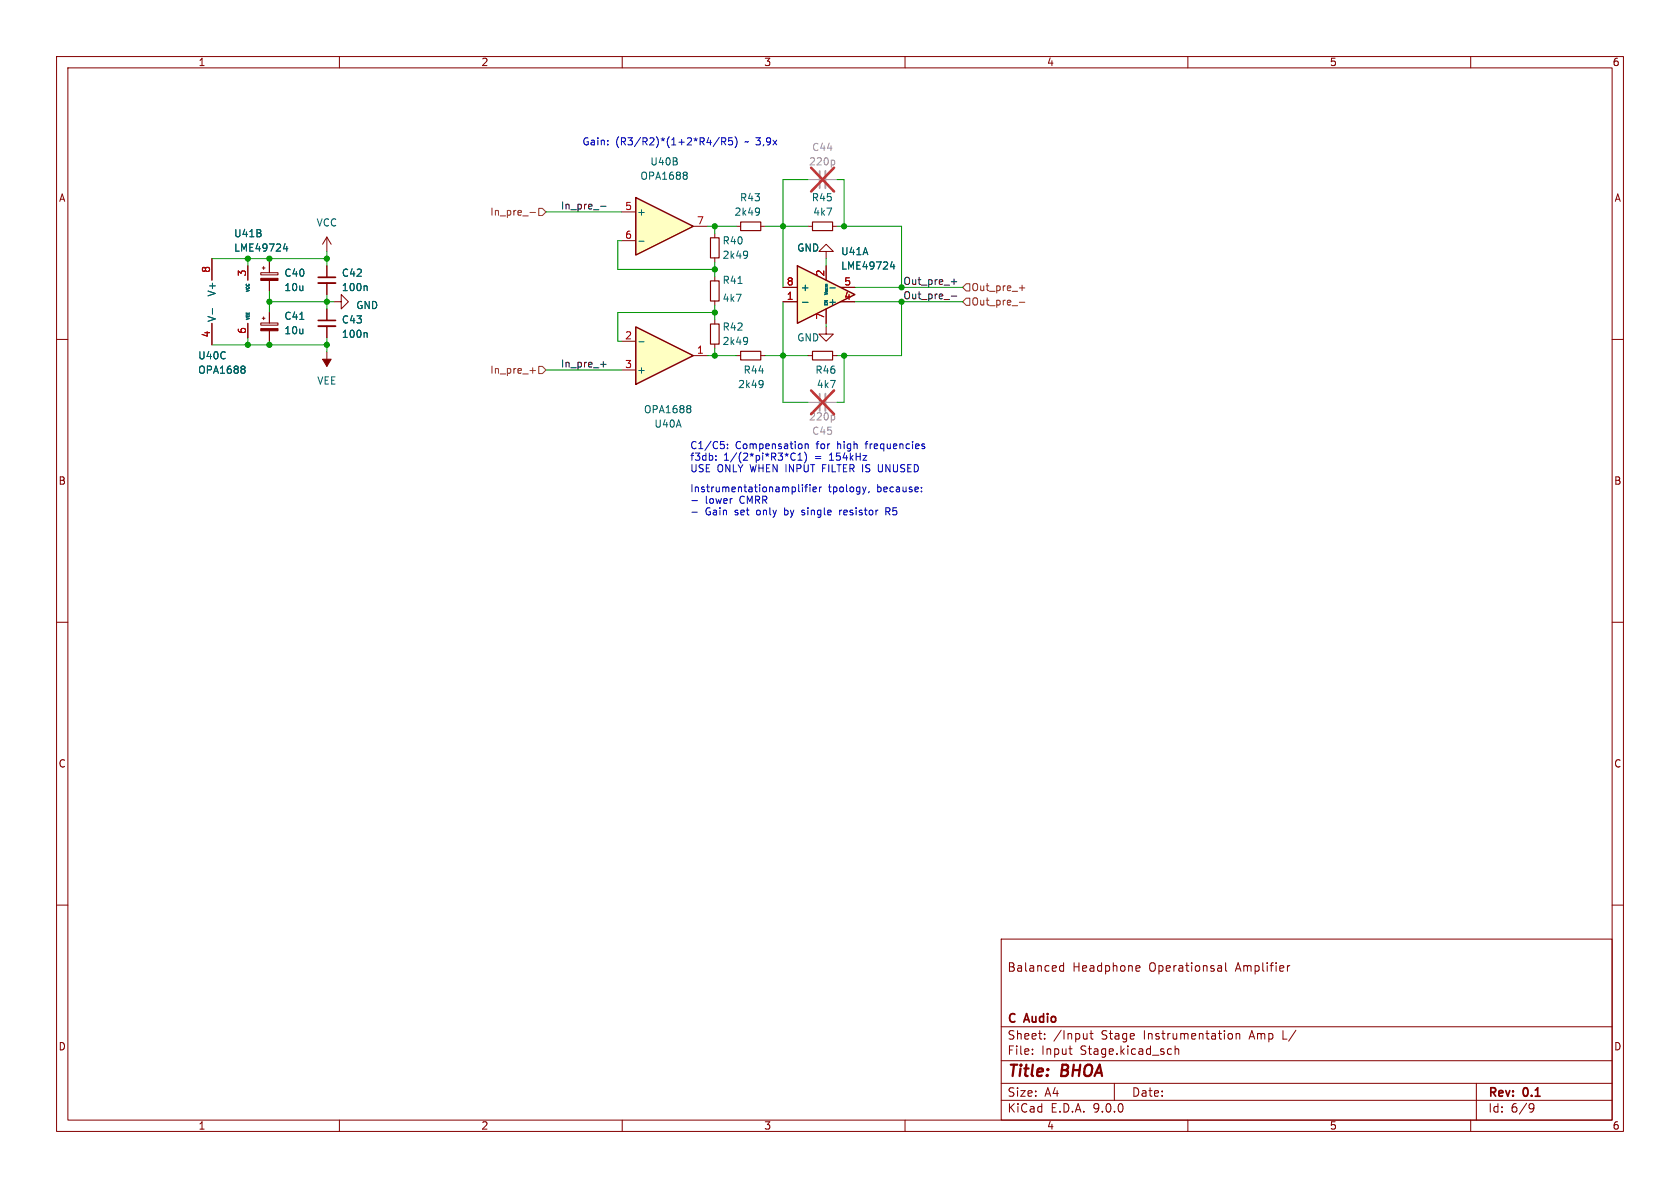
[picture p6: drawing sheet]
<svg xmlns="http://www.w3.org/2000/svg" width="297mm" height="210mm" viewBox="0 0 297 210" stroke-linecap="round" stroke-linejoin="round" font-family="sans-serif">
<g fill="none" stroke="#840000" stroke-width=".18">
<path d="M10 10h277v190h-277zM12 12h273v186h-273zM60 10v2M110 10v2M160 10v2M210 10v2M260 10v2M59.1 53.3h1.2v-1.2l1.3 1.2-1.3 1.3v-1.3M10 60h2M130.2 62.9h.7M134.5 62.9h.8M285 60h2"/>
<path d="M10 110h2M285 110h2M10 160h2M177 166h108v32h-108zM187.3 171.4l.3 .3 .4-.1M188 170.2v1.5M188 170.8l-.4-.1-.3 .3M201 170.7l.5 .1v.3l-.7 .1M201.5 171.6l-.5 .1M215.5 170.7h.2l.3 .2v.8M216 171.6l-.5 .1M216 171.1h-.5"/>
<path d="M216.7 170.2v1.3l.2 .2M227.6 170.7v1M228 170.7l-.3 .1-.1 .2M285 160h2M60 198v2M110 198v2M160 198v2M177 194.5h108M177 191.5h108M177 187.5h108M177 181.5h108M182.5 186.3v.1"/>
<path d="M182.5 185.5v.1M184.7 183.6v.1M184.7 182.8v.1M189 185.4h.5M189.4 186.4h.1M192.2 182.7v1M192.2 183.6h-.1M192.7 182.7h.5M192.9 182.2v1.3l.3 .2M197 191.5v3M206.7 185.4l.4 .1M207.1 186.3l-.4 .1"/>
<path d="M207.7 185.5l.3-.1 .3 .1 .1 .9M207.7 184.9v1.5M210 198v2M217.2 182.8l.4-.1 .3 .3v.4l-.2 .2h-.5M218.5 182.8l.2-.1 .4 .1 .1 .9M218.5 182.7v1M260 198v2M261 191.5v6.5M270.6 195.1l.5 .1a.99 .99 0 0 1-.4 1.4h-.2M271.2 195.7l-.3 .3h-.3"/>
</g>
<path d="M130.9 62.1h3.6v1.5h-3.6z" fill="none" stroke="#840000" stroke-width=".2"/>
<path d="M134.7 67.3l.1 .1a1.07 1.07 0 0 1-.1 1M134.9 67.8l-.2 .2" fill="none" stroke="#006464" stroke-width=".18"/>
<path d="M144.9 69.6v3" fill="none" stroke="#a1a1a1" stroke-width=".3"/>
<path d="M145.9 69.6v3" fill="none" stroke="#a1a1a1" stroke-width=".33"/>
<path d="M142.9 71.1h2M145.9 71.1h2.1" fill="none" stroke="#a1a1a1" stroke-width=".18"/>
<path d="M147.3 73.4l.3 .2v.4l-.3 .2" fill="none" stroke="#989898" stroke-width=".18"/>
<path d="M143.4 69l4 4.2M147.4 69l-4 4.2" fill="none" stroke="#e12e31" stroke-width=".46"/>
<path d="M112.4 57.8l10.2 5.1-10.2 5z" fill="#ffffc2"/>
<path d="M112.4 57.8l10.2 5.1-10.2 5z" fill="none" stroke="#840000" stroke-width=".25"/>
<path d="M130.2 40h.7M134.5 40h.8M109.9 65.4h2.5M109.9 60.3h2.5M122.6 62.9h2.5" fill="none" stroke="#840000" stroke-width=".18"/>
<path d="M134 36.8l.2 .1a1.07 1.07 0 0 1-.1 1M134.3 37.3l-.3 .3M112.9 60.4h1M121.9 71.7l.2 .2-.2 .3 .2 .3v.2l-.2 .3" fill="none" stroke="#006464" stroke-width=".18"/>
<path d="M130.9 39.2h3.6v1.6h-3.6z" fill="none" stroke="#840000" stroke-width=".2"/>
<path d="M112.4 34.9l10.2 5.1-10.2 5.1z" fill="#ffffc2"/>
<path d="M112.4 34.9l10.2 5.1-10.2 5.1z" fill="none" stroke="#840000" stroke-width=".25"/>
<g fill="none" stroke="#840000" stroke-width=".18">
<path d="M109.9 37.5h2.5M37.5 45.7v3.8M37.5 57.2v3.8M43.8 47v2.5M43.8 57.2v2.5M46.1 48.2h3v.4h-3zM46.1 57.1h3v.4h-3zM46.4 47.4h.5M46.4 56.3h.5M46.6 47.1v.5M46.6 56v.5M47.6 46.4v1.8"/>
<path d="M47.6 49.6v1.8M47.6 55.2v1.9M47.6 58.5v1.8M57.8 41.9l-.8 1.3M57.8 41.9l.7 1.3M57.8 41.9v2.6M57.8 47v2M57.8 50v2.1M57.8 54.6v2M57.8 57.7v2M109.9 42.5h2.5M122.6 40h2.5"/>
<path d="M126.4 41.3v.7M126.4 45.6v.8M126.4 48.9v.8M126.4 53.2v.8M126.4 56.5v.8M146 57.8v1.3h1.3l-1.3 1.2-1.2-1.2h1.2M57.8 62.2v2.6M126.4 60.8v.8M142.9 62.9h.7M147.2 62.9h.8"/>
</g>
<g fill="none" stroke="#006464" stroke-width=".18">
<path d="M121.3 30.4l.2 .3-.2 .3 .2 .2v.3l-.2 .2M37.6 54.6v.9M43.5 56.2l.5 .1-.5 .2M43.5 55.7v.3h.5M43.5 55.3v.2h.5M50.1 44h.8M50.7 43.5v.9M53 56.5h.7M64.7 50.5l.2 .2v.7M64.7 58.8l.2 .2v.6M112.9 42.6h1M130.5 50.1h.7"/>
<path d="M131.9 44.4l.2 .1a1.07 1.07 0 0 1-.1 1M131.9 59.6l.2 .2a1.07 1.07 0 0 1-.1 1M132.2 44.9l-.3 .3M43.1 64.7l.2 .3-.2 .3 .2 .2v.2l-.2 .3M132.2 60.2l-.3 .2"/>
</g>
<path d="M125.6 42h1.5v3.6h-1.5zM125.6 57.3h1.5v3.5h-1.5zM125.6 49.7h1.5v3.5h-1.5zM143.6 62.1h3.6v1.5h-3.6z" fill="none" stroke="#840000" stroke-width=".2"/>
<g fill="#840000" stroke="#840000" stroke-width=".18">
<path d="M46.1 49.2h3v.4h-3z"/>
<path d="M46.1 58.1h3v.4h-3z"/>
<path d="M57 63.5h1.5l-.7 1.3z"/>
</g>
<path d="M56.3 49h3M56.3 56.6h3" fill="none" stroke="#840000" stroke-width=".3"/>
<path d="M56.3 50h3M56.3 57.7h3" fill="none" stroke="#840000" stroke-width=".33"/>
<path d="M141 47l10.1 5.1-10.1 5.1z" fill="#ffffc2"/>
<path d="M141 47l10.1 5.1-10.1 5.1z" fill="none" stroke="#840000" stroke-width=".25"/>
<g fill="none" stroke="#840000" stroke-width=".18">
<path d="M37.5 45.7v3.8M37.5 57.2v3.8M43.8 47v2.5M43.8 57.2v2.5M47.6 46.4v1.8M47.6 49.6v1.8M47.6 55.2v1.9M47.6 58.5v1.8M57.8 47v2M57.8 50v2.1M57.8 54.6v2M57.8 57.7v2"/>
<path d="M138.4 50.8h2.6M138.4 53.3h2.6M142.9 40h.7M146 44.5h1.3l-1.3-1.3-1.2 1.3h1.2v1.2M146 47v2.5M146 54.6v2.6M147.2 40h.8M148.6 50.8h2.5M148.6 53.3h2.5"/>
</g>
<g fill="none" stroke="#006464" stroke-width=".18">
<path d="M37.6 54.6v.9M43.5 56.2l.5 .1-.5 .2M43.5 55.7v.3h.5M43.5 55.3v.2h.5M50.1 44h.8M50.7 43.5v.9M53 56.5h.7M64.7 50.5l.2 .2v.7M64.7 58.8l.2 .2v.6M141.9 53.4h.9M145.8 51.8l.5 .1-.5 .2M146.3 50.3h-.3l-.1 .1"/>
<path d="M146.7 50.9h1M157.4 47.1h.8M158 46.7v.9M43.1 64.7l.2 .3-.2 .3 .2 .2v.2l-.2 .3"/>
</g>
<path d="M144.9 30.2v3.1" fill="none" stroke="#a1a1a1" stroke-width=".3"/>
<path d="M145.9 30.2v3.1" fill="none" stroke="#a1a1a1" stroke-width=".33"/>
<path d="M142.9 31.8h2M145.9 31.8h2.1" fill="none" stroke="#a1a1a1" stroke-width=".18"/>
<path d="M147.3 28.3l.3 .2v.4l-.3 .3" fill="none" stroke="#989898" stroke-width=".18"/>
<path d="M143.4 29.7l4 4.1M147.4 29.7l-4 4.1" fill="none" stroke="#e12e31" stroke-width=".46"/>
<path d="M143.6 39.2h3.6v1.6h-3.6z" fill="none" stroke="#840000" stroke-width=".2"/>
<path d="M93.7 37.6h1M95.2 36.8h.7l.6 .7-.6 .6h-.7zM170.8 52.7h.6v1.3h-.6l-.6-.7zM170.8 50.2h.6v1.2h-.6l-.6-.6zM180.2 53.4h1M180.2 50.9h1M180.7 50.4v1M93.7 65.5h1M94.2 65v1M95.2 64.8h.7l.6 .6-.6 .6h-.7z" fill="none" stroke="#725600" stroke-width=".18"/>
<path d="M106.2 36.5h.9M168.2 49.8h.9M168.2 52.3h.9M168.7 49.3v1M106.2 64.4h.9M106.7 63.9v1" fill="none" stroke="#0f0f0f" stroke-width=".18"/>
<g fill="none" stroke="#009600" stroke-width=".18">
<path d="M96.5 37.5h13.4M142.9 31.8h-4.5v19M148 31.8h1.2v8.2M37.5 45.7h20.3M43.8 45.7v1.3M43.8 59.7v1.3M47.6 45.7v.7M47.6 51.4v3.8M47.6 53.3h11.5M57.8 44.5v2.5M57.8 52.1v2.5M57.8 59.7v2.5"/>
<path d="M109.9 42.5h-.7v5.1h17.2M125.1 40h5.1M126.4 40v1.3M126.4 46.4v2.5M126.4 54v2.5M126.4 55.2h-17.2v5.1h.7M135.3 40h7.6M138.4 53.3v17.8h4.5M146 45.7v1.3M146 57.2v.6M148 40h11.4v10.8M151.1 53.3h19.1"/>
<path d="M151.1 50.8h19.1M159.4 53.3v9.6h-11.4M37.5 61h20.3M47.6 60.3v.7M96.5 65.4h13.4M125.1 62.9h5.1M126.4 61.6v1.3M135.3 62.9h7.6M149.2 62.9v8.2h-1.2"/>
</g>
<g fill="none" stroke="#0000c2" stroke-width=".18">
<path d="M127.2 24.3l-1.1 1.6M127.6 25h.6l.1-.2-.1-.3-.6-.1v1.2M127.9 25l.4 .6M129.5 24.4h-.6l-.1 .6 .2-.2 .4 .1 .1 .2v.4l-.2 .1-.5-.1M129.9 24.2a1.46 1.46 0 0 1 0 1.9M127.4 78h.6M127.8 78.5l.3 .3v.3l-.3 .2M128.6 79.2v.1M128.6 78.5v.2M142.2 79.9a1.47 1.47 0 0 1 .1 1.9M142.3 78.5v.8M142.3 78.6l.2-.1h.3l.1 .8"/>
<path d="M163.1 78.5h.3M163.1 78.9l.3 .1 .1 .1-.2 .2h-.2M122.3 88.5h1M122.3 90.5h1M126.6 81.2v.2M126.6 80.6v.1M139.9 81.2l.3 .2 .4-.2M141.1 81.4h.7M141.4 80.1v1.3M141.7 91h.2M141.9 85.7v.1M141.9 86.1v.8"/>
<path d="M141.9 90.2l-.2 .2 .2 .2M142.3 86.1h.5M142.8 85.7l-.3 .1v1.1M143.2 85.7v.1M143.2 86.1v.8M143.7 86.5l.6-.1v-.2l-.4-.1-.2 .2 .1 .6h.5M144.9 86.1v.8M145.2 86.1l-.3 .2M148.4 90.2v.8M148.8 90.2l-.4 .2M153.1 86.1l-.3 .8M153.6 86.9l-.1 .2"/>
<path d="M155.3 83.2l.1 .1 .4 .1M156.9 90.4l.4 .6M157.2 89.8h-.6v1.2M157.2 90.4h-.6M162.9 86.8v.1M162.9 86.2v.1"/>
</g>
<g fill="#009600" stroke="#009600" stroke-width=".18">
<circle cx="57.8" cy="61" r=".46"/>
<circle cx="138.4" cy="62.9" r=".46"/>
<circle cx="126.4" cy="62.9" r=".46"/>
<circle cx="126.4" cy="47.6" r=".46"/>
<circle cx="126.4" cy="40" r=".46"/>
<circle cx="149.2" cy="62.9" r=".46"/>
<circle cx="126.4" cy="55.2" r=".46"/>
<circle cx="47.6" cy="53.3" r=".46"/>
<circle cx="47.6" cy="45.7" r=".46"/>
<circle cx="47.6" cy="61" r=".46"/>
<circle cx="43.8" cy="61" r=".46"/>
<circle cx="57.8" cy="45.7" r=".46"/>
<circle cx="57.8" cy="53.3" r=".46"/>
<circle cx="43.8" cy="45.7" r=".46"/>
<circle cx="159.4" cy="53.3" r=".46"/>
<circle cx="149.2" cy="40" r=".46"/>
<circle cx="138.4" cy="40" r=".46"/>
<circle cx="159.4" cy="50.8" r=".46"/>
</g>
<g font-size="2.8" fill="#840000">
<text x="178" y="190.9">Title:</text>
<text x="187.7" y="190.9">BHOA</text>
</g>
<g font-size="2.1" fill="#840000">
<text x="178" y="172">Balanced</text>
<text x="189.6" y="172">Headphone</text>
<text x="203.2" y="172">Operationsal</text>
<text x="218.6" y="172">Amplifier</text>
<text x="178" y="184">Sheet:</text>
<text x="178" y="181.2">C</text>
<text x="181.2" y="181.2">Audio</text>
<text x="186.2" y="184">/Input</text>
<text x="194.7" y="184">Stage</text>
<text x="202.3" y="184">Instrumentation</text>
<text x="221.2" y="184">Amp</text>
<text x="227.1" y="184">L/</text>
<text x="178" y="186.7">File:</text>
<text x="184.1" y="186.7">Input</text>
<text x="191" y="186.7">Stage.kicad_sch</text>
<text x="178" y="196.9">KiCad</text>
<text x="178" y="194.1">Size:</text>
<text x="184.7" y="194.1">A4</text>
<text x="185.7" y="196.9">E.D.A.</text>
<text x="193.3" y="196.9">9.0.0</text>
<text x="200" y="194.1">Date:</text>
<text x="263" y="194.3">Rev:</text>
<text x="263" y="196.9">Id:</text>
<text x="267.1" y="196.9">6/9</text>
<text x="269.4" y="194.3">0.1</text>
</g>
<g font-size="1.8" fill="#840000">
<text x="35" y="11.9">1</text>
<text x="85" y="11.9">2</text>
<text x="135" y="11.9">3</text>
<text x="185" y="11.9">4</text>
<text x="235" y="11.9">5</text>
<text x="285" y="11.9">6</text>
<text x="10.3" y="35.9">A</text>
<text x="285.3" y="35.9">A</text>
<text x="10.3" y="85.9">B</text>
<text x="285.3" y="85.9">B</text>
<text x="10.3" y="135.9">C</text>
<text x="285.3" y="135.9">C</text>
<text x="10.3" y="185.9">D</text>
<text x="285.3" y="185.9">D</text>
<text x="35" y="199.9">1</text>
<text x="85" y="199.9">2</text>
<text x="135" y="199.9">3</text>
<text x="185" y="199.9">4</text>
<text x="235" y="199.9">5</text>
<text x="285" y="199.9">6</text>
</g>
<g font-size="1.8" fill="#0000c2">
<text x="102.9" y="25.8">Gain:</text>
<text x="108.8" y="25.8">(R3/R2)*(1+2*R4/R5)</text>
<text x="131.9" y="25.8">~ 3,9x</text>
<text x="121.9" y="79.5">C1/C5:</text>
<text x="121.9" y="81.5">f3db:</text>
<text x="121.9" y="83.6">USE ONLY WHEN INPUT</text>
<text x="127.9" y="81.5">1/(2*pi*R3*C1)</text>
<text x="130" y="79.5">Compensation</text>
<text x="144.2" y="81.5">=</text>
<text x="144.5" y="79.5">for</text>
<text x="145.8" y="83.6">FILTER IS</text>
<text x="146.9" y="81.5">154kHz</text>
<text x="148.3" y="79.5">high</text>
<text x="153.5" y="79.5">frequencies</text>
<text x="156.1" y="83.6">UNUSED</text>
<text x="121.9" y="87.1">Instrumentationamplifier</text>
<text x="124.7" y="89.1">lower</text>
<text x="130.9" y="89.1">CMRR</text>
<text x="146.4" y="87.1">tpology,</text>
<text x="155.2" y="87.1">because:</text>
<text x="124.7" y="91.2">Gain</text>
<text x="130" y="91.2">set</text>
<text x="134" y="91.2">only</text>
<text x="139.1" y="91.2">by</text>
<text x="142.4" y="91.2">single</text>
<text x="149.3" y="91.2">resistor</text>
<text x="157.6" y="91.2">R5</text>
</g>
<g font-size="1.8" fill="#006464">
<text x="114.9" y="29.4">U40B</text>
<text x="113.1" y="32">OPA1688</text>
<text x="130.7" y="35.8">R43</text>
<text x="143.4" y="35.8">R45</text>
<text x="55.9" y="40.2">VCC</text>
<text x="112.5" y="38.3">+</text>
<text x="129.8" y="38.3">2k49</text>
<text x="143.7" y="38.3">4k7</text>
<text x="41.3" y="42.1">U41B</text>
<text x="41.3" y="44.7">LME49724</text>
<text x="127.6" y="43.4">R40</text>
<text x="127.6" y="45.9">2k49</text>
<text x="140.8" y="44.7">GND</text>
<text x="148.6" y="45.3">U41A</text>
<text x="148.6" y="47.9">LME49724</text>
<text x="38.3" y="52.5" transform="rotate(-90 38.3 52.5)">V+</text>
<text x="50.2" y="49.1">C40</text>
<text x="50.2" y="51.7">10u</text>
<text x="60.3" y="51.7">100n</text>
<text x="60.3" y="49.1">C42</text>
<text x="127.6" y="53.6">4k7</text>
<text x="127.6" y="50.4">R41</text>
<text x="141.5" y="51.7">+</text>
<text x="146.3" y="51.7">-</text>
<text x="38.3" y="57" transform="rotate(-90 38.3 57)">V-</text>
<text x="50.2" y="56.7">C41</text>
<text x="50.2" y="59.3">10u</text>
<text x="60.3" y="59.9">100n</text>
<text x="60.3" y="57.4">C43</text>
<text x="62.9" y="54.8">GND</text>
<text x="127.6" y="58.6">R42</text>
<text x="146.3" y="54.2">+</text>
<text x="34.9" y="63.7">U40C</text>
<text x="127.6" y="61.2">2k49</text>
<text x="140.8" y="60.6">GND</text>
<text x="34.9" y="66.3">OPA1688</text>
<text x="56" y="68.2">VEE</text>
<text x="112.5" y="66.3">+</text>
<text x="130.4" y="68.8">2k49</text>
<text x="131.4" y="66.3">R44</text>
<text x="144.1" y="66.3">R46</text>
<text x="144.3" y="68.8">4k7</text>
<text x="113.7" y="73.3">OPA1688</text>
<text x="115.6" y="75.8">U40A</text>
</g>
<g font-size="1.8" fill="#989898">
<text x="142.9" y="29.4">220p</text>
<text x="143.5" y="26.9">C44</text>
<text x="142.9" y="74.5">220p</text>
<text x="143.5" y="77.1">C45</text>
</g>
<g font-size="1.8" fill="#725600">
<text x="86.6" y="38.3">In_pre_-</text>
<text x="171.6" y="51.7">Out_pre_+</text>
<text x="171.6" y="54.2">Out_pre_-</text>
<text x="86.6" y="66.3">In_pre_+</text>
</g>
<g font-size="1.8" fill="#0f0f0f">
<text x="99.1" y="37.1">In_pre_-</text>
<text x="159.6" y="50.5">Out_pre_+</text>
<text x="159.6" y="53">Out_pre_-</text>
<text x="99.1" y="65.1">In_pre_+</text>
</g>
<g font-size="1.8" fill="#a90000">
<text x="110.4" y="37.2">5</text>
<text x="123.1" y="39.8">7</text>
<text x="110.4" y="42.3">6</text>
<text x="37.2" y="48.3" transform="rotate(-90 37.2 48.3)">8</text>
<text x="43.6" y="49" transform="rotate(-90 43.6 49)">3</text>
<text x="139" y="50.5">8</text>
<text x="139" y="53.1">1</text>
<text x="145.8" y="49" transform="rotate(-90 145.8 49)">2</text>
<text x="149.2" y="50.5">5</text>
<text x="149.2" y="53.1">4</text>
<text x="37.2" y="59.8" transform="rotate(-90 37.2 59.8)">4</text>
<text x="43.6" y="59.1" transform="rotate(-90 43.6 59.1)">6</text>
<text x="145.8" y="56.6" transform="rotate(-90 145.8 56.6)">7</text>
<text x="110.4" y="65.2">3</text>
<text x="110.4" y="60.1">2</text>
<text x="123.1" y="62.6">1</text>
</g>
<g font-size=".7" fill="#006464">
<text x="44.3" y="51.8" transform="rotate(-90 44.3 51.8)">VCC</text>
<text x="146.5" y="52.4" transform="rotate(-90 146.5 52.4)">Vocm</text>
<text x="44.3" y="56.6" transform="rotate(-90 44.3 56.6)">VEE</text>
<text x="146.5" y="54.1" transform="rotate(-90 146.5 54.1)">EN</text>
</g>
</svg>
